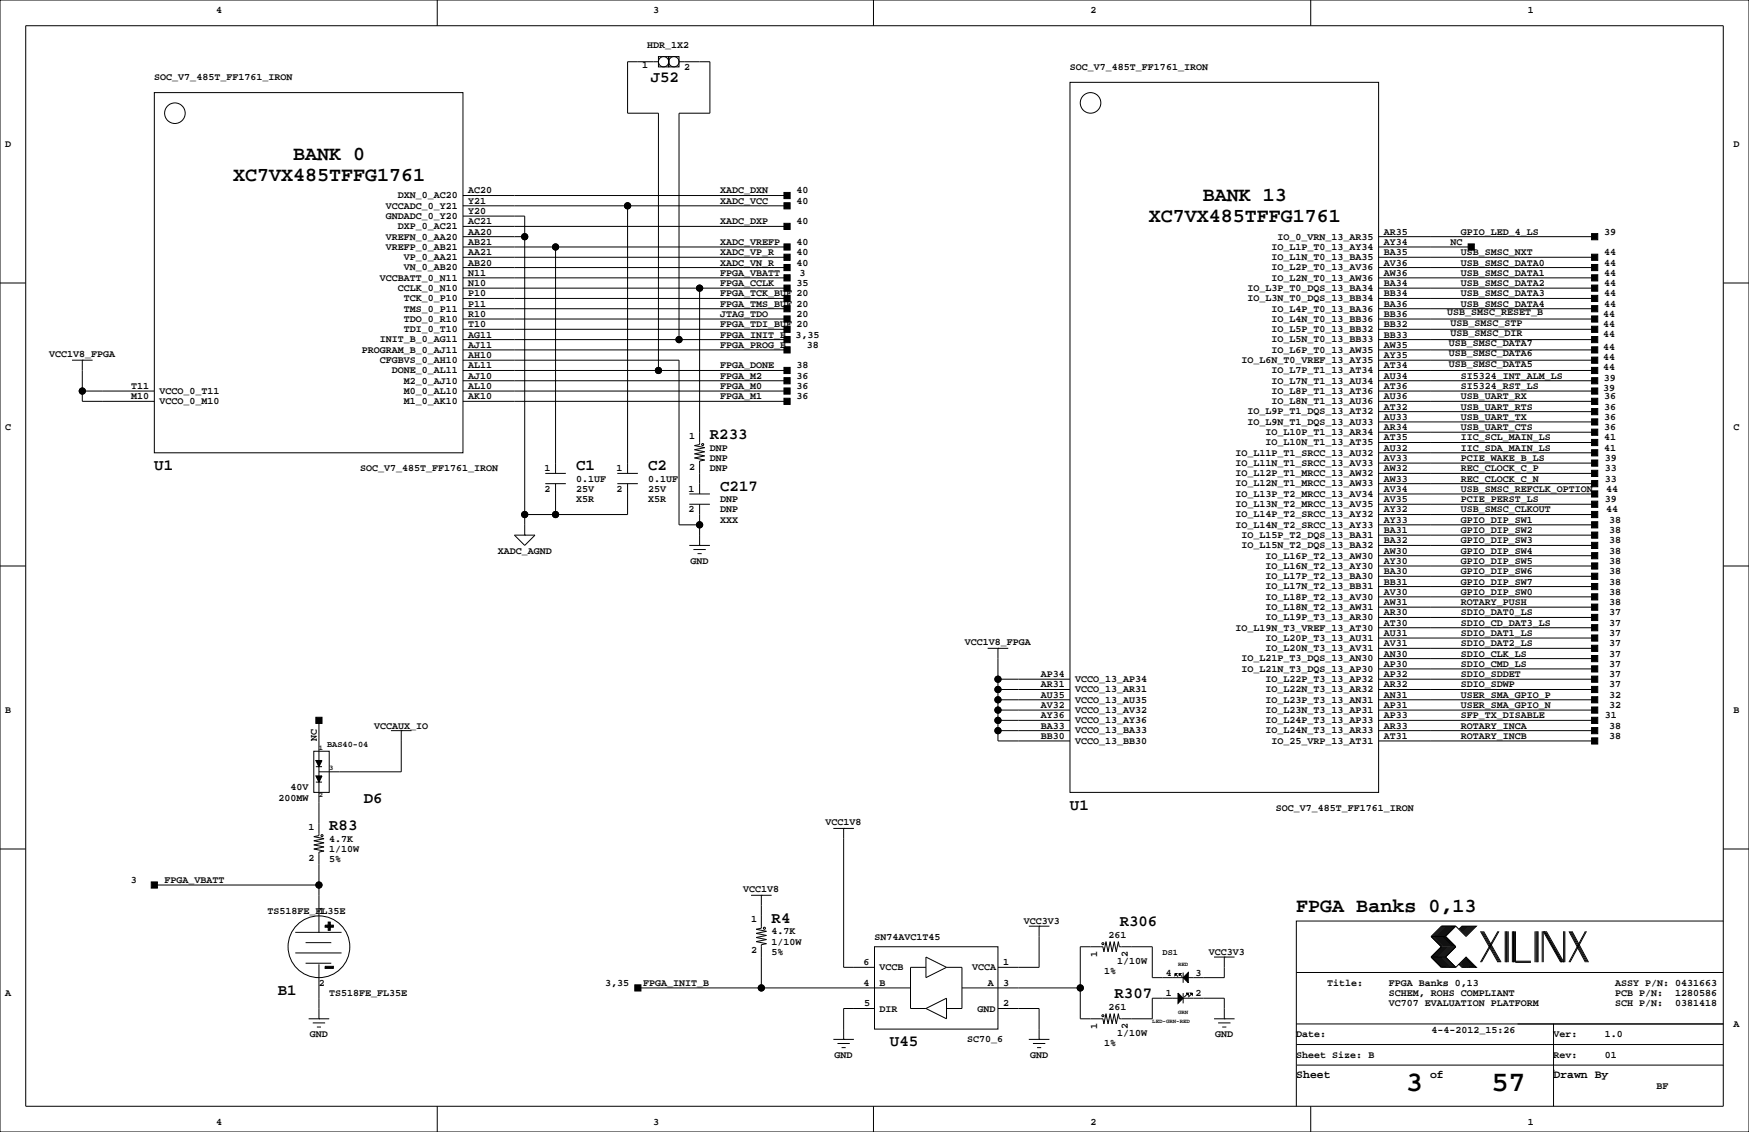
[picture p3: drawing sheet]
<svg xmlns="http://www.w3.org/2000/svg" width="432mm" height="279mm" viewBox="0 0 432 279" stroke-linecap="round" stroke-linejoin="round" font-family="sans-serif">
<g fill="none" stroke="#000" stroke-width=".25">
<path d="M0 0h431.8v279.4h-431.8zM6.3 6.4h419.1v266.6h-419.1zM107.9 0v6.4M162.6 14h2.5v2.5h-2.5zM162.6 15.2h-7.7v12.7h7.7v63.5M165.1 14h2.5v2.5h-2.5zM167.6 15.2h7.7v12.7h-7.7v55.9M215.6 0v6.4M323.6 0v6.4M38.1 22.9h76.2v88.9h-76.2zM264.2 20.3h76.2v175.3h-76.2zM114.3 53.3h15.2v78.8"/>
<path d="M114.3 58.4h15.2M114.3 48.3h80M114.3 55.9h80M114.3 50.8h80M154.9 50.8v66M340.4 58.4h53.3M0 69.8h6.3M114.3 61h80M114.3 76.2h80M114.3 71.1h80M114.3 63.5h80M114.3 68.6h80"/>
<path d="M114.3 66h80M114.3 78.7h80M114.3 73.7h80M137.2 61v55.8M172.7 71.1v38.6l-1.3 .3 2.6 .5-2.6 .5 2.6 .5-2.6 .5 2.6 .5-2.6 .5 2.6 .5-1.3 .3v8.1M340.4 61h22.8M340.4 76.2h53.3M340.4 71.1h53.3M340.4 63.5h53.3M340.4 68.6h53.3M340.4 66h53.3M340.4 78.7h53.3"/>
<path d="M340.4 73.7h53.3M425.4 69.8h6.4M17.8 88.9h5.1M20.3 88.9h.1M20.3 88.9v10.2h17.8M20.3 96.5h17.8M114.3 88.9h53.3v40.6h5.1M114.3 83.8h80M114.3 91.4h80M114.3 94h80M114.3 99.1h80M114.3 81.3h80"/>
<path d="M114.3 96.5h80M114.3 86.4h80M340.4 83.8h53.3M340.4 91.4h53.3M340.4 94h53.3M340.4 99.1h53.3M340.4 81.3h53.3M340.4 96.5h53.3M340.4 86.4h53.3M340.4 88.9h53.3M134.6 116.8h5.1M134.6 119.4h5.1"/>
<path d="M137.2 119.4v7.6M152.4 116.8h5.1M152.4 119.4h5.1M154.9 119.4v7.6h-25.4M340.4 116.8h53.3M340.4 114.3h53.3M340.4 109.2h53.3M340.4 101.6h53.3M340.4 104.1h53.3M340.4 106.7h53.3M340.4 119.4h53.3M340.4 111.8h53.3"/>
<path d="M0 139.7h6.3M127 132.1h5.1l-2.6 2.5zM129.5 132.1h.1M170.2 134.6h5.1M170.2 124.5h5.1M170.2 121.9h5.1M171.2 135.6h3M172.2 136.7h1M172.7 134.6h.1M172.7 124.5v10.1M340.4 132.1h53.3M340.4 134.6h53.3"/>
<path d="M340.4 137.2h53.3M340.4 139.7h53.3M340.4 127h53.3M340.4 124.5h53.3M340.4 121.9h53.3M340.4 129.5h53.3M425.4 139.7h6.4M340.4 142.2h53.3M340.4 144.8h53.3M340.4 147.3h53.3M340.4 154.9h53.3M340.4 157.5h53.3"/>
<path d="M340.4 149.9h53.3M340.4 152.4h53.3M78.7 177.8v28.4l-1.2 .3 2.5 .5-2.5 .5 2.5 .5-2.5 .5 2.5 .5-2.5 .5 2.5 .6-1.3 .2v19.8M243.8 160h5.1M246.4 160h.1M246.4 167.6h17.8M246.4 170.2h17.8M246.4 175.3h17.8M246.4 160v22.9h17.8M246.4 172.7h17.8M246.4 177.8h17.8M340.4 160h53.3"/>
<path d="M340.4 162.6h53.3M340.4 165.1h53.3M340.4 167.6h53.3M340.4 170.2h53.3M340.4 175.3h53.3M340.4 172.7h53.3M340.4 177.8h53.3M77.5 185.4h3.8v10.2h-3.8zM78 187.7h1.5M78 193h1.5M78 189.2h1.5M96.5 180.3h5.1"/>
<path d="M99.1 180.3h.1M99.1 180.3v10.2h-20.4M246.4 180.3h17.8M340.4 180.3h53.3M340.4 182.9h53.3M0 209.5h6.3M38.1 218.4h40.6M205.7 204.5h5.1M208.3 204.5h.1M208.3 204.5v34.3h7.6M425.4 209.5h6.4M68.6 228.6h.1"/>
<path d="M72.9 230.1h11.4M72.9 235.2h11.4M75.4 237.7h6.4M75.4 232.7h6.4M78.7 226.1h.1M78.7 238v13.5M185.4 221h5.1M188 221h.1M188 221v8.1l-1.3 .3 2.5 .5-2.5 .5 2.5 .5-2.5 .5 2.5 .5-2.5 .5 2.5 .5-1.2 .3v10.6M215.9 233.7h30.5v20.3h-30.5zM228.6 238.8h-3.8v10.1h3.8M228.6 236.2l5.1 2.6-5.1 2.5z"/>
<path d="M233.7 238.8h3.8v10.1h-3.8M254 228.6h5.1M256.5 228.6h.1M256.5 228.6v10.2h-10.1M299.7 236.2h5.1M302.3 236.2h.1M302.3 236.2v5.1h-8.9M353.3 236.2l2.6 2.6h3.5M353.3 236.2h3.6M353.3 231.1l2.6 2.6-2.6 2.5M353.3 231.1h3.6M356.1 228.6l-2.5 2.5 2.5 2.6-2.5 2.5 2.5 2.6"/>
<path d="M356.4 228.6l-2.6 2.5 2.6 2.6-2.6 2.5 2.6 2.6M356.6 228.6l-2.5 2.5 2.5 2.6-2.5 2.5 2.5 2.6M356.9 228.6l-2.6 2.5 2.6 2.6-2.6 2.5 2.6 2.6M356.9 231.1l2.5 2.6-2.5 2.5M356.9 236.2l2.5 2.6M357.1 228.6l-2.5 2.5 2.5 2.6-2.5 2.5 2.5 2.6M357.4 228.6l-2.6 2.5 2.6 2.6-2.6 2.5 2.6 2.6M357.6 228.6l-2.5 2.5 2.5 2.6-2.5 2.5 2.5 2.6M357.9 228.6l-2.6 2.5 2.6 2.6-2.6 2.5 2.6 2.6M358.1 228.6l-2.5 2.5 2.5 2.6-2.5 2.5 2.5 2.6M358.4 228.6l-2.5 2.5 2.5 2.6-2.5 2.5 2.5 2.6M358.6 228.6l-2.5 2.5 2.5 2.6-2.5 2.5 2.5 2.6"/>
<path d="M358.9 228.6l-2.5 2.5 2.5 2.6-2.5 2.5 2.5 2.6M359.2 228.6l-2.6 2.5 2.6 2.6-2.6 2.5 2.6 2.6M359.4 228.6l2.5 2.5 2.6-2.5h-3.6l-.7 .8M359.4 228.6h-3.5l-2.6 2.5M359.4 228.6l-2.5 2.5M360.2 238l.7 .8h3.6l-2.6-2.6-2.5 2.6M360.4 237.7l1 1.1M360.4 238l.8 .8M360.7 237.5l1.2 1.3M360.7 237.7l1 1.1M360.9 237.2l1.6 1.6M360.9 237.5l1.3 1.3"/>
<path d="M361.2 237l1.8 1.8M361.2 237.2l1.5 1.6M361.2 228.6l-.8 .8M361.4 236.7l2.1 2.1M361.4 237l1.8 1.8M361.4 228.6l-1 1M361.7 236.5l2.3 2.3M361.7 236.7l2 2.1M361.7 228.6l-1 1M361.9 236.5l2.3 2.3M361.9 228.6l-1.2 1.3M362.2 228.6l-1.3 1.3"/>
<path d="M362.5 228.6l-1.6 1.5M362.7 228.6l-1.5 1.5M363 228.6l-1.8 1.8M363.2 228.6l-1.8 1.8M363.5 228.6l-2.1 2M363.7 228.6l-2 2M364 228.6l-2.3 2.3M364.2 228.6l-2.3 2.3M365.5 229.9l4.3 7.6M365.8 229.9l4.3 7.6M366 229.9l4.3 7.6M366.3 229.9l4.3 7.6"/>
<path d="M369.8 229.9l-4.3 7.6M370.1 229.9l-4.3 7.6M371.6 229.9v7.6M371.9 229.9v7.6M372.1 229.9v7.6M372.4 229.9v7.6M373.4 229.9v7.6M373.6 229.9v7.6M373.9 229.9v7.6M374.1 229.9v7.6h3.9M374.1 237.2h3.9M379 229.9v7.6"/>
<path d="M379.2 229.9v7.6M379.5 229.9v7.6M379.7 229.9v7.6M380.7 229.9v7.6M381 237.5v-7.6l4.3 7.6M381.3 229.9l4.3 7.6M381.5 229.9l4.3 7.6M381.8 229.9l4.3 7.6v-7.6M386.3 229.9v7.6M387.3 229.9l4.1 7.6M387.6 229.9l4.1 7.6M387.9 229.9l4 7.6"/>
<path d="M388.1 229.9l4.1 7.6M391.4 229.9l-4.1 7.6M391.7 229.9l-4.1 7.6M425.4 227.3h-105.4v35.6M76.2 251.5h5.1M77.2 252.5h3.1M78.2 253.5h1M78.7 251.5h.1M157.5 243.8h67.3M205.7 256.5h5.1M206.8 257.6h3M207.8 258.6h1"/>
<path d="M208.3 256.5h.1M215.9 248.9h-7.6v7.6M228.6 248.9l5.1-2.5v5.1zM237.5 243.8h29.2M246.4 248.9h10.1v7.6M254 256.5h5.1M255 257.6h3.1M256 258.6h1M256.5 256.5h.1M290.1 240.3l.7 .7M291.1 240.3l.7 .7M292.1 246.4h10.2v5.1"/>
<path d="M292.1 241.3h-7.6v-7.6h-8.1l-.3-1.3-.5 2.5-.5-2.5-.5 2.5-.5-2.5-.5 2.5-.6-2.5-.5 2.5-.2-1.2h-5.6v17.8h5.6l.2 1.2 .5-2.5 .6 2.5 .5-2.5 .5 2.5 .5-2.5 .5 2.5 .5-2.5 .3 1.3h8.1v-5.1h6.3M292.1 240v2.6M292.1 245.1v2.5M293.1 245.4l-.7 .7M294.1 245.4l-.7 .7M299.7 251.5h5.1M300.7 252.5h3.1M301.8 253.5h1M302.3 251.5h.1M320 257.8h105.4M320 252.7h105.4M320 240h105.4"/>
<path d="M383.5 252.7v20.3M107.9 273v6.4M215.6 273v6.4M320 262.9v10.1M320 262.9h105.4M323.6 273v6.4M383.5 264.2h.1"/>
<circle cx="163.8" cy="15.2" r="1.27"/>
<circle cx="166.4" cy="15.2" r="1.27"/>
<circle cx="43.2" cy="27.9" r="2.54"/>
<circle cx="269.2" cy="25.4" r="2.54"/>
<circle cx="129.5" cy="58.4" r=".76"/>
<circle cx="154.9" cy="50.8" r=".76"/>
<circle cx="137.2" cy="61" r=".76"/>
<circle cx="172.7" cy="71.1" r=".76"/>
<circle cx="20.3" cy="96.5" r=".76"/>
<circle cx="162.6" cy="91.4" r=".76"/>
<circle cx="167.6" cy="83.8" r=".76"/>
<circle cx="173.5" cy="109.7" r=".25"/>
<circle cx="129.5" cy="127" r=".76"/>
<circle cx="137.2" cy="127" r=".76"/>
<circle cx="172.7" cy="129.5" r=".76"/>
<circle cx="246.4" cy="170.2" r=".76"/>
<circle cx="246.4" cy="172.7" r=".76"/>
<circle cx="246.4" cy="177.8" r=".76"/>
<circle cx="246.4" cy="167.6" r=".76"/>
<circle cx="246.4" cy="175.3" r=".76"/>
<circle cx="246.4" cy="180.3" r=".76"/>
<circle cx="78.7" cy="218.4" r=".76"/>
<circle cx="79.5" cy="206.2" r=".25"/>
<circle cx="78.7" cy="233.7" r="7.6"/>
<circle cx="188.7" cy="229.1" r=".25"/>
<circle cx="272.3" cy="232.9" r=".25"/>
<circle cx="188" cy="243.8" r=".76"/>
<circle cx="266.7" cy="243.8" r=".76"/>
<circle cx="272.3" cy="250.7" r=".25"/>
</g>
<g fill="#000" stroke="#000" stroke-width=".25">
<path d="M193.5 47.5h1.6v1.5h-1.6z" fill-rule="evenodd"/>
<path d="M193.5 55.1h1.6v1.5h-1.6z" fill-rule="evenodd"/>
<path d="M193.5 50h1.6v1.6h-1.6z" fill-rule="evenodd"/>
<path d="M392.9 57.7h1.6v1.5h-1.6z" fill-rule="evenodd"/>
<path d="M193.5 62.7h1.6v1.6h-1.6z" fill-rule="evenodd"/>
<path d="M193.5 65.3h1.6v1.5h-1.6z" fill-rule="evenodd"/>
<path d="M193.5 60.2h1.6v1.5h-1.6z" fill-rule="evenodd"/>
<path d="M193.5 67.8h1.6v1.5h-1.6z" fill-rule="evenodd"/>
<path d="M193.5 70.4h1.6v1.5h-1.6z" fill-rule="evenodd"/>
<path d="M193.5 72.9h1.6v1.5h-1.6z" fill-rule="evenodd"/>
<path d="M193.5 75.4h1.6v1.6h-1.6z" fill-rule="evenodd"/>
<path d="M193.5 78h1.6v1.5h-1.6z" fill-rule="evenodd"/>
<path d="M362.5 60.2h1.5v1.5h-1.5z" fill-rule="evenodd"/>
<path d="M392.9 75.4h1.6v1.6h-1.6z" fill-rule="evenodd"/>
<path d="M392.9 70.4h1.6v1.5h-1.6z" fill-rule="evenodd"/>
<path d="M392.9 62.7h1.6v1.6h-1.6z" fill-rule="evenodd"/>
<path d="M392.9 67.8h1.6v1.5h-1.6z" fill-rule="evenodd"/>
<path d="M392.9 65.3h1.6v1.5h-1.6z" fill-rule="evenodd"/>
<path d="M392.9 78h1.6v1.5h-1.6z" fill-rule="evenodd"/>
<path d="M392.9 72.9h1.6v1.5h-1.6z" fill-rule="evenodd"/>
<path d="M193.5 83.1h1.6v1.5h-1.6z" fill-rule="evenodd"/>
<path d="M193.5 90.7h1.6v1.5h-1.6z" fill-rule="evenodd"/>
<path d="M193.5 85.6h1.6v1.5h-1.6z" fill-rule="evenodd"/>
<path d="M193.5 93.2h1.6v1.5h-1.6z" fill-rule="evenodd"/>
<path d="M193.5 95.8h1.6v1.5h-1.6z" fill-rule="evenodd"/>
<path d="M193.5 98.3h1.6v1.5h-1.6z" fill-rule="evenodd"/>
<path d="M193.5 80.5h1.6v1.5h-1.6z" fill-rule="evenodd"/>
<path d="M392.9 93.2h1.6v1.5h-1.6z" fill-rule="evenodd"/>
<path d="M392.9 90.7h1.6v1.5h-1.6z" fill-rule="evenodd"/>
<path d="M392.9 98.3h1.6v1.5h-1.6z" fill-rule="evenodd"/>
<path d="M392.9 80.5h1.6v1.5h-1.6z" fill-rule="evenodd"/>
<path d="M392.9 95.8h1.6v1.5h-1.6z" fill-rule="evenodd"/>
<path d="M392.9 88.1h1.6v1.6h-1.6z" fill-rule="evenodd"/>
<path d="M392.9 85.6h1.6v1.5h-1.6z" fill-rule="evenodd"/>
<path d="M392.9 83.1h1.6v1.5h-1.6z" fill-rule="evenodd"/>
<path d="M392.9 116.1h1.6v1.5h-1.6z" fill-rule="evenodd"/>
<path d="M392.9 113.5h1.6v1.6h-1.6z" fill-rule="evenodd"/>
<path d="M392.9 108.5h1.6v1.5h-1.6z" fill-rule="evenodd"/>
<path d="M392.9 100.8h1.6v1.6h-1.6z" fill-rule="evenodd"/>
<path d="M392.9 103.4h1.6v1.5h-1.6z" fill-rule="evenodd"/>
<path d="M392.9 105.9h1.6v1.5h-1.6z" fill-rule="evenodd"/>
<path d="M392.9 111h1.6v1.5h-1.6z" fill-rule="evenodd"/>
<path d="M392.9 131.3h1.6v1.5h-1.6z" fill-rule="evenodd"/>
<path d="M392.9 133.9h1.6v1.5h-1.6z" fill-rule="evenodd"/>
<path d="M392.9 136.4h1.6v1.5h-1.6z" fill-rule="evenodd"/>
<path d="M392.9 121.2h1.6v1.5h-1.6z" fill-rule="evenodd"/>
<path d="M392.9 118.6h1.6v1.5h-1.6z" fill-rule="evenodd"/>
<path d="M392.9 123.7h1.6v1.5h-1.6z" fill-rule="evenodd"/>
<path d="M392.9 126.2h1.6v1.6h-1.6z" fill-rule="evenodd"/>
<path d="M392.9 128.8h1.6v1.5h-1.6z" fill-rule="evenodd"/>
<path d="M392.9 138.9h1.6v1.6h-1.6z" fill-rule="evenodd"/>
<path d="M392.9 141.5h1.6v1.5h-1.6z" fill-rule="evenodd"/>
<path d="M392.9 144h1.6v1.5h-1.6z" fill-rule="evenodd"/>
<path d="M392.9 146.6h1.6v1.5h-1.6z" fill-rule="evenodd"/>
<path d="M392.9 154.2h1.6v1.5h-1.6z" fill-rule="evenodd"/>
<path d="M392.9 156.7h1.6v1.5h-1.6z" fill-rule="evenodd"/>
<path d="M392.9 149.1h1.6v1.5h-1.6z" fill-rule="evenodd"/>
<path d="M392.9 151.6h1.6v1.6h-1.6z" fill-rule="evenodd"/>
<path d="M78 177h1.5v1.6h-1.5z" fill-rule="evenodd"/>
<path d="M392.9 159.3h1.6v1.5h-1.6z" fill-rule="evenodd"/>
<path d="M392.9 161.8h1.6v1.5h-1.6z" fill-rule="evenodd"/>
<path d="M392.9 164.3h1.6v1.6h-1.6z" fill-rule="evenodd"/>
<path d="M392.9 166.9h1.6v1.5h-1.6z" fill-rule="evenodd"/>
<path d="M392.9 169.4h1.6v1.5h-1.6z" fill-rule="evenodd"/>
<path d="M392.9 174.5h1.6v1.5h-1.6z" fill-rule="evenodd"/>
<path d="M392.9 172h1.6v1.5h-1.6z" fill-rule="evenodd"/>
<path d="M392.9 177h1.6v1.6h-1.6z" fill-rule="evenodd"/>
<path d="M78 187.7h1.5l-.8 1.5z" fill-rule="evenodd"/>
<path d="M78 191.5h1.5l-.8 1.5z" fill-rule="evenodd"/>
<path d="M392.9 179.6h1.6v1.5h-1.6z" fill-rule="evenodd"/>
<path d="M392.9 182.1h1.6v1.5h-1.6z" fill-rule="evenodd"/>
<path d="M37.3 217.7h1.6v1.5h-1.6z" fill-rule="evenodd"/>
<path d="M80.3 238.5h2v.5h-2z" fill-rule="evenodd"/>
<path d="M81 227.6h.5v.7h.8v.6h-.8v.7h-.5v-.7h-.7v-.6h.7z" fill-rule="evenodd"/>
<path d="M156.7 243.1h1.5v1.5h-1.5z" fill-rule="evenodd"/>
<path d="M290.1 240.3h.5l-.5 .5z" fill-rule="evenodd"/>
<path d="M290.8 245.1l1.3 1.3-1.3 1.2z" fill-rule="evenodd"/>
<path d="M291.1 240.3h.5l-.5 .5z" fill-rule="evenodd"/>
<path d="M292.9 245.1h.5v.5z" fill-rule="evenodd"/>
<path d="M293.4 240v2.6l-1.3-1.3z" fill-rule="evenodd"/>
<path d="M293.9 245.1h.5v.5z" fill-rule="evenodd"/>
<circle cx="129.5" cy="58.4" r=".76"/>
<circle cx="154.9" cy="50.8" r=".76"/>
<circle cx="137.2" cy="61" r=".76"/>
<circle cx="172.7" cy="71.1" r=".76"/>
<circle cx="20.3" cy="96.5" r=".76"/>
<circle cx="162.6" cy="91.4" r=".76"/>
<circle cx="167.6" cy="83.8" r=".76"/>
<circle cx="129.5" cy="127" r=".76"/>
<circle cx="137.2" cy="127" r=".76"/>
<circle cx="172.7" cy="129.5" r=".76"/>
<circle cx="246.4" cy="170.2" r=".76"/>
<circle cx="246.4" cy="172.7" r=".76"/>
<circle cx="246.4" cy="177.8" r=".76"/>
<circle cx="246.4" cy="167.6" r=".76"/>
<circle cx="246.4" cy="175.3" r=".76"/>
<circle cx="246.4" cy="180.3" r=".76"/>
<circle cx="78.7" cy="218.4" r=".76"/>
<circle cx="188" cy="243.8" r=".76"/>
<circle cx="266.7" cy="243.8" r=".76"/>
</g>
<g font-size="7.1">
<text x="347" y="269.3">3</text>
<text x="368.2" y="269.3">57</text>
</g>
<g font-size="4.9">
<text x="72.4" y="39.5">BANK 0</text>
<text x="57.6" y="44.6">XC7VX485TFFG1761</text>
<text x="297" y="49.6">BANK 13</text>
<text x="283.6" y="54.7">XC7VX485TFFG1761</text>
<text x="320" y="225.1">FPGA Banks 0,13</text>
</g>
<g font-size="3.9">
<text x="160.7" y="20.3">J52</text>
<text x="175.3" y="108.4">R233</text>
<text x="38.1" y="116">U1</text>
<text x="142.2" y="116">C1</text>
<text x="160" y="116">C2</text>
<text x="177.8" y="121.1">C217</text>
<text x="89.8" y="198.1">D6</text>
<text x="264.2" y="199.9">U1</text>
<text x="81.3" y="204.9">R83</text>
<text x="190.5" y="227.8">R4</text>
<text x="276.4" y="228.6">R306</text>
<text x="68.6" y="245.6">B1</text>
<text x="275.2" y="246.4">R307</text>
<text x="219.7" y="258.3">U45</text>
</g>
<g font-size="2.8">
<text x="320" y="266.1">Sheet</text>
<text x="353.1" y="266.1">of</text>
<text x="383.5" y="266.1">Drawn By</text>
</g>
<g font-size="2.5">
<text x="53.3" y="3.3">4</text>
<text x="161.3" y="3.3">3</text>
<text x="269.2" y="3.3">2</text>
<text x="377.2" y="3.3">1</text>
<text x="159.8" y="11.8">HDR_1X2</text>
<text x="158.5" y="16.9">1</text>
<text x="168.9" y="17.3">2</text>
<text x="264.2" y="17.3">SOC_V7_485T_FF1761_IRON</text>
<text x="38.1" y="19.8">SOC_V7_485T_FF1761_IRON</text>
<text x="1.3" y="36.3">D</text>
<text x="428" y="36.3">D</text>
<text x="115.6" y="47.8">AC20</text>
<text x="177.8" y="47.8">XADC_DXN</text>
<text x="196.6" y="47.8">40</text>
<text x="95.2" y="51.5">VCCADC_0_Y21</text>
<text x="98.2" y="49">DXN_0_AC20</text>
<text x="115.6" y="52.8">Y20</text>
<text x="115.6" y="50.3">Y21</text>
<text x="177.8" y="50.3">XADC_VCC</text>
<text x="196.6" y="50.3">40</text>
<text x="95.2" y="59.1">VREFN_0_AA20</text>
<text x="95.2" y="54">GNDADC_0_Y20</text>
<text x="98.2" y="56.6">DXP_0_AC21</text>
<text x="115.6" y="57.9">AA20</text>
<text x="115.6" y="55.4">AC21</text>
<text x="177.8" y="55.4">XADC_DXP</text>
<text x="196.6" y="55.4">40</text>
<text x="315.4" y="59.1">IO_0_VRN_13_AR35</text>
<text x="341.6" y="57.9">AR35</text>
<text x="360.7" y="57.9">GPIO_LED_4_LS</text>
<text x="396" y="57.9">39</text>
<text x="95.2" y="61.7">VREFP_0_AB21</text>
<text x="99.7" y="64.2">VP_0_AA21</text>
<text x="115.6" y="65.5">AB20</text>
<text x="115.6" y="63">AA21</text>
<text x="115.6" y="60.5">AB21</text>
<text x="177.8" y="60.5">XADC_VREFP</text>
<text x="177.8" y="65.5">XADC_VN_R</text>
<text x="177.8" y="63">XADC_VP_R</text>
<text x="196.6" y="60.5">40</text>
<text x="196.6" y="65.5">40</text>
<text x="196.6" y="63">40</text>
<text x="313.9" y="64.2">IO_L1N_T0_13_BA35</text>
<text x="313.9" y="61.7">IO_L1P_T0_13_AY34</text>
<text x="341.6" y="65.5">AV36</text>
<text x="341.6" y="63">BA35</text>
<text x="341.6" y="60.5">AY34</text>
<text x="358.1" y="60.5">NC</text>
<text x="360.7" y="65.5">USB_SMSC_DATA0</text>
<text x="360.7" y="63">USB_SMSC_NXT</text>
<text x="396" y="65.5">44</text>
<text x="396" y="63">44</text>
<text x="93.8" y="69.3">VCCBATT_0_N11</text>
<text x="98.2" y="71.8">CCLK_0_N10</text>
<text x="99.7" y="66.7">VN_0_AB20</text>
<text x="115.6" y="70.6">N10</text>
<text x="115.6" y="68.1">N11</text>
<text x="177.8" y="70.6">FPGA_CCLK</text>
<text x="177.8" y="68.1">FPGA_VBATT</text>
<text x="196.6" y="70.6">35</text>
<text x="197.4" y="68.1">3</text>
<text x="308" y="71.8">IO_L3P_T0_DQS_13_BA34</text>
<text x="313.9" y="69.3">IO_L2N_T0_13_AW36</text>
<text x="313.9" y="66.7">IO_L2P_T0_13_AV36</text>
<text x="341.6" y="70.6">BA34</text>
<text x="341.6" y="68.1">AW36</text>
<text x="360.7" y="68.1">USB_SMSC_DATA1</text>
<text x="360.7" y="70.6">USB_SMSC_DATA2</text>
<text x="396" y="68.1">44</text>
<text x="396" y="70.6">44</text>
<text x="99.7" y="76.9">TMS_0_P11</text>
<text x="99.7" y="74.4">TCK_0_P10</text>
<text x="115.6" y="75.7">P11</text>
<text x="115.6" y="73.2">P10</text>
<text x="177.8" y="75.7">FPGA_TMS_BUF 20</text>
<text x="177.8" y="73.2">FPGA_TCK_BUF 20</text>
<text x="308" y="74.4">IO_L3N_T0_DQS_13_BB34</text>
<text x="313.9" y="76.9">IO_L4P_T0_13_BA36</text>
<text x="341.6" y="75.7">BA36</text>
<text x="341.6" y="73.2">BB34</text>
<text x="357.3" y="77.8">USB_SMSC_RESET_B</text>
<text x="360.7" y="73.2">USB_SMSC_DATA3</text>
<text x="360.7" y="75.7">USB_SMSC_DATA4</text>
<text x="396" y="73.2">44</text>
<text x="396" y="75.7">44</text>
<text x="99.7" y="82">TDI_0_T10</text>
<text x="99.7" y="79.4">TDO_0_R10</text>
<text x="115.6" y="83.3">AG11</text>
<text x="115.6" y="80.8">T10</text>
<text x="115.6" y="78.2">R10</text>
<text x="177.8" y="80.8">FPGA_TDI_BUF 20</text>
<text x="177.8" y="78.2">JTAG_TDO</text>
<text x="177.8" y="83.3">FPGA_INIT_B</text>
<text x="196.4" y="83.3">3,35</text>
<text x="196.6" y="78.2">20</text>
<text x="313.9" y="82">IO_L5P_T0_13_BB32</text>
<text x="313.9" y="79.4">IO_L4N_T0_13_BB36</text>
<text x="341.6" y="83.3">BB33</text>
<text x="341.6" y="80.8">BB32</text>
<text x="341.6" y="78.2">BB36</text>
<text x="358.1" y="82.9">USB_SMSC_DIR</text>
<text x="358.1" y="80.4">USB_SMSC_STP</text>
<text x="395.8" y="83.2">44</text>
<text x="395.8" y="78.2">44</text>
<text x="395.8" y="80.7">44</text>
<text x="12.2" y="88.1">VCC1V8_FPGA</text>
<text x="89.3" y="87.1">PROGRAM_B_0_AJ11</text>
<text x="93.8" y="89.6">CFGBVS_0_AH10</text>
<text x="93.8" y="84.5">INIT_B_0_AG11</text>
<text x="115.6" y="88.4">AH10</text>
<text x="115.6" y="85.9">AJ11</text>
<text x="177.8" y="85.9">FPGA_PROG_B</text>
<text x="199.2" y="85.9">38</text>
<text x="306.5" y="89.6">IO_L6N_T0_VREF_13_AY35</text>
<text x="313.9" y="87.1">IO_L6P_T0_13_AW35</text>
<text x="313.9" y="84.5">IO_L5N_T0_13_BB33</text>
<text x="341.6" y="88.4">AY35</text>
<text x="341.6" y="85.9">AW35</text>
<text x="357.7" y="85.4">USB_SMSC_DATA7</text>
<text x="357.7" y="88">USB_SMSC_DATA6</text>
<text x="395.8" y="86.3">44</text>
<text x="395.8" y="88.8">44</text>
<text x="96.7" y="92.1">DONE_0_AL11</text>
<text x="99.7" y="94.7">M2_0_AJ10</text>
<text x="115.6" y="93.5">AJ10</text>
<text x="115.6" y="90.9">AL11</text>
<text x="177.8" y="93.5">FPGA_M2</text>
<text x="177.8" y="90.9">FPGA_DONE</text>
<text x="196.6" y="93.5">36</text>
<text x="196.6" y="90.9">38</text>
<text x="313.9" y="94.7">IO_L7N_T1_13_AU34</text>
<text x="313.9" y="92.1">IO_L7P_T1_13_AT34</text>
<text x="341.6" y="93.5">AU34</text>
<text x="341.6" y="90.9">AT34</text>
<text x="357.7" y="90.5">USB_SMSC_DATA5</text>
<text x="360.7" y="93.5">SI5324_INT_ALM_LS</text>
<text x="395.8" y="91.4">44</text>
<text x="396" y="94">39</text>
<text x="32.4" y="98.6">M10</text>
<text x="32.4" y="96">T11</text>
<text x="39.4" y="99.8">VCCO_0_M10</text>
<text x="39.4" y="97.2">VCCO_0_T11</text>
<text x="99.7" y="99.8">M1_0_AK10</text>
<text x="99.7" y="97.2">M0_0_AL10</text>
<text x="115.6" y="98.6">AK10</text>
<text x="115.6" y="96">AL10</text>
<text x="177.8" y="98.6">FPGA_M1</text>
<text x="177.8" y="96">FPGA_M0</text>
<text x="196.6" y="98.6">36</text>
<text x="196.6" y="96">36</text>
<text x="313.9" y="99.8">IO_L8N_T1_13_AU36</text>
<text x="313.9" y="97.2">IO_L8P_T1_13_AT36</text>
<text x="341.6" y="101.1">AT32</text>
<text x="341.6" y="98.6">AU36</text>
<text x="341.6" y="96">AT36</text>
<text x="360.7" y="96">SI5324_RST_LS</text>
<text x="360.7" y="101.1">USB_UART_RTS</text>
<text x="360.7" y="98.6">USB_UART_RX</text>
<text x="395.8" y="96.5">39</text>
<text x="396" y="101.1">36</text>
<text x="396" y="98.6">36</text>
<text x="1.3" y="106.2">C</text>
<text x="308" y="104.8">IO_L9N_T1_DQS_13_AU33</text>
<text x="308" y="102.3">IO_L9P_T1_DQS_13_AT32</text>
<text x="312.4" y="107.4">IO_L10P_T1_13_AR34</text>
<text x="341.6" y="106.2">AR34</text>
<text x="341.6" y="103.6">AU33</text>
<text x="360.7" y="106.2">USB_UART_CTS</text>
<text x="360.7" y="103.6">USB_UART_TX</text>
<text x="396" y="106.2">36</text>
<text x="396" y="103.6">36</text>
<text x="428" y="106.2">C</text>
<text x="170.2" y="108.3">1</text>
<text x="175.3" y="111.3">DNP</text>
<text x="175.3" y="113.8">DNP</text>
<text x="305" y="112.5">IO_L11P_T1_SRCC_13_AU32</text>
<text x="312.4" y="109.9">IO_L10N_T1_13_AT35</text>
<text x="341.6" y="113.8">AV33</text>
<text x="341.6" y="111.3">AU32</text>
<text x="341.6" y="108.7">AT35</text>
<text x="360.7" y="111.3">IIC_SDA_MAIN_LS</text>
<text x="360.7" y="108.7">IIC_SCL_MAIN_LS</text>
<text x="360.7" y="113.8">PCIE_WAKE_B_LS</text>
<text x="396" y="111.3">41</text>
<text x="396" y="108.7">41</text>
<text x="396.2" y="113.8">39</text>
<text x="88.9" y="116.3">SOC_V7_485T_FF1761_IRON</text>
<text x="134.4" y="116.3">1</text>
<text x="142.2" y="118.9">0.1UF</text>
<text x="152.2" y="116.3">1</text>
<text x="160" y="118.9">0.1UF</text>
<text x="170.2" y="115.9">2</text>
<text x="175.3" y="116.3">DNP</text>
<text x="305" y="117.5">IO_L12P_T1_MRCC_13_AW32</text>
<text x="305" y="115">IO_L11N_T1_SRCC_13_AV33</text>
<text x="341.6" y="118.9">AW33</text>
<text x="341.6" y="116.3">AW32</text>
<text x="360.7" y="118.9">REC_CLOCK_C_N</text>
<text x="360.7" y="116.3">REC_CLOCK_C_P</text>
<text x="396.2" y="118.9">33</text>
<text x="396.2" y="116.3">33</text>
<text x="134.4" y="121.4">2</text>
<text x="142.2" y="124">X5R</text>
<text x="142.2" y="121.4">25V</text>
<text x="152.2" y="121.4">2</text>
<text x="160" y="121.4">25V</text>
<text x="160" y="124">X5R</text>
<text x="170" y="121.4">1</text>
<text x="177.8" y="124">DNP</text>
<text x="305" y="125.2">IO_L13N_T2_MRCC_13_AV35</text>
<text x="305" y="122.6">IO_L13P_T2_MRCC_13_AV34</text>
<text x="305" y="120.1">IO_L12N_T1_MRCC_13_AW33</text>
<text x="341.6" y="124">AV35</text>
<text x="341.6" y="121.4">AV34</text>
<text x="360.7" y="124">PCIE_PERST_LS</text>
<text x="360.7" y="121.4">USB_SMSC_REFCLK_OPTION</text>
<text x="396.2" y="124">39</text>
<text x="396.5" y="121.4">44</text>
<text x="170" y="126.5">2</text>
<text x="177.8" y="129">XXX</text>
<text x="177.8" y="126.5">DNP</text>
<text x="305" y="130.2">IO_L14N_T2_SRCC_13_AY33</text>
<text x="305" y="127.7">IO_L14P_T2_SRCC_13_AY32</text>
<text x="341.6" y="131.6">BA31</text>
<text x="341.6" y="129">AY33</text>
<text x="341.6" y="126.5">AY32</text>
<text x="360.7" y="129">GPIO_DIP_SW1</text>
<text x="360.7" y="126.5">USB_SMSC_CLKOUT</text>
<text x="360.7" y="131.6">GPIO_DIP_SW2</text>
<text x="396.5" y="126.5">44</text>
<text x="397.3" y="129">38</text>
<text x="397.3" y="131.6">38</text>
<text x="122.9" y="136.7">XADC_AGND</text>
<text x="306.5" y="135.3">IO_L15N_T2_DQS_13_BA32</text>
<text x="306.5" y="132.8">IO_L15P_T2_DQS_13_BA31</text>
<text x="312.4" y="137.9">IO_L16P_T2_13_AW30</text>
<text x="341.6" y="136.7">AW30</text>
<text x="341.6" y="134.1">BA32</text>
<text x="360.7" y="136.7">GPIO_DIP_SW4</text>
<text x="360.7" y="134.1">GPIO_DIP_SW3</text>
<text x="397.3" y="136.7">38</text>
<text x="397.3" y="134.1">38</text>
<text x="170.5" y="139.2">GND</text>
<text x="312.4" y="142.9">IO_L17P_T2_13_BA30</text>
<text x="312.4" y="140.4">IO_L16N_T2_13_AY30</text>
<text x="341.6" y="141.7">BA30</text>
<text x="341.6" y="139.2">AY30</text>
<text x="360.7" y="141.7">GPIO_DIP_SW6</text>
<text x="360.7" y="139.2">GPIO_DIP_SW5</text>
<text x="397.3" y="141.7">38</text>
<text x="397.3" y="139.2">38</text>
<text x="312.4" y="148">IO_L18P_T2_13_AV30</text>
<text x="312.4" y="145.5">IO_L17N_T2_13_BB31</text>
<text x="341.6" y="149.4">AW31</text>
<text x="341.6" y="146.8">AV30</text>
<text x="341.6" y="144.3">BB31</text>
<text x="360.7" y="149.4">ROTARY_PUSH</text>
<text x="360.7" y="146.8">GPIO_DIP_SW0</text>
<text x="360.7" y="144.3">GPIO_DIP_SW7</text>
<text x="397.3" y="149.4">38</text>
<text x="397.3" y="146.8">38</text>
<text x="397.3" y="144.3">38</text>
<text x="305" y="155.6">IO_L19N_T3_VREF_13_AT30</text>
<text x="312.4" y="153.1">IO_L19P_T3_13_AR30</text>
<text x="312.4" y="150.6">IO_L18N_T2_13_AW31</text>
<text x="341.6" y="154.4">AT30</text>
<text x="341.6" y="151.9">AR30</text>
<text x="360.7" y="151.9">SDIO_DAT0_LS</text>
<text x="360.7" y="154.4">SDIO_CD_DAT3_LS</text>
<text x="397.3" y="151.9">37</text>
<text x="397.3" y="154.4">37</text>
<text x="238.2" y="159.3">VCC1V8_FPGA</text>
<text x="312.4" y="160.7">IO_L20N_T3_13_AV31</text>
<text x="312.4" y="158.2">IO_L20P_T3_13_AU31</text>
<text x="341.6" y="159.5">AV31</text>
<text x="341.6" y="157">AU31</text>
<text x="360.7" y="159.5">SDIO_DAT2_LS</text>
<text x="360.7" y="157">SDIO_DAT1_LS</text>
<text x="397.3" y="159.5">37</text>
<text x="397.3" y="157">37</text>
<text x="257" y="167.1">AP34</text>
<text x="306.5" y="165.8">IO_L21N_T3_DQS_13_AP30</text>
<text x="306.5" y="163.3">IO_L21P_T3_DQS_13_AN30</text>
<text x="341.6" y="167.1">AP32</text>
<text x="341.6" y="164.6">AP30</text>
<text x="341.6" y="162.1">AN30</text>
<text x="360.7" y="167.1">SDIO_SDDET</text>
<text x="360.7" y="164.6">SDIO_CMD_LS</text>
<text x="360.7" y="162.1">SDIO_CLK_LS</text>
<text x="397.3" y="167.1">37</text>
<text x="397.3" y="164.6">37</text>
<text x="397.3" y="162.1">37</text>
<text x="257" y="172.2">AU35</text>
<text x="257" y="169.7">AR31</text>
<text x="265.4" y="173.4">VCCO_13_AU35</text>
<text x="265.4" y="170.9">VCCO_13_AR31</text>
<text x="265.4" y="168.3">VCCO_13_AP34</text>
<text x="312.4" y="173.4">IO_L23P_T3_13_AN31</text>
<text x="312.4" y="170.9">IO_L22N_T3_13_AR32</text>
<text x="312.4" y="168.3">IO_L22P_T3_13_AP32</text>
<text x="341.6" y="172.2">AN31</text>
<text x="341.6" y="169.7">AR32</text>
<text x="360.7" y="172.2">USER_SMA_GPIO_P</text>
<text x="360.7" y="169.7">SDIO_SDWP</text>
<text x="397.3" y="172.2">32</text>
<text x="397.3" y="169.7">37</text>
<text x="1.3" y="176">B</text>
<text x="92.4" y="179.8">VCCAUX_IO</text>
<text x="257" y="179.8">BA33</text>
<text x="257" y="177.3">AY36</text>
<text x="257" y="174.8">AV32</text>
<text x="265.4" y="178.5">VCCO_13_AY36</text>
<text x="265.4" y="176">VCCO_13_AV32</text>
<text x="312.4" y="178.5">IO_L24P_T3_13_AP33</text>
<text x="312.4" y="176">IO_L23N_T3_13_AP31</text>
<text x="341.6" y="179.8">AR33</text>
<text x="341.6" y="177.3">AP33</text>
<text x="341.6" y="174.8">AP31</text>
<text x="360.7" y="177.3">SFP_TX_DISABLE</text>
<text x="360.7" y="179.8">ROTARY_INCA</text>
<text x="360.7" y="174.8">USER_SMA_GPIO_N</text>
<text x="396.2" y="177.3">31</text>
<text x="397.3" y="179.8">38</text>
<text x="397.3" y="174.8">32</text>
<text x="428" y="176">B</text>
<text x="78.2" y="182.9" transform="rotate(-90 78.2 182.9)">NC</text>
<text x="257" y="182.4">BB30</text>
<text x="265.4" y="183.6">VCCO_13_BB30</text>
<text x="265.4" y="181">VCCO_13_BA33</text>
<text x="312.4" y="181">IO_L24N_T3_13_AR33</text>
<text x="313.9" y="183.6">IO_25_VRP_13_AT31</text>
<text x="341.6" y="182.4">AT31</text>
<text x="360.7" y="182.4">ROTARY_INCB</text>
<text x="397.3" y="182.4">38</text>
<text x="68.8" y="197.6">200MW</text>
<text x="71.8" y="195.1">40V</text>
<text x="203.8" y="203.7">VCC1V8</text>
<text x="315" y="200.2">SOC_V7_485T_FF1761_IRON</text>
<text x="76.2" y="204.8">1</text>
<text x="81.3" y="207.8">4.7K</text>
<text x="76.2" y="212.4">2</text>
<text x="81.3" y="210.3">1/10W</text>
<text x="81.3" y="212.9">5%</text>
<text x="32.3" y="217.9">3</text>
<text x="40.6" y="217.9">FPGA_VBATT</text>
<text x="183.5" y="220.2">VCC1V8</text>
<text x="66" y="225.6">TS518FE_FL35E</text>
<text x="78.7" y="225.6">1</text>
<text x="185.4" y="227.7">1</text>
<text x="190.5" y="233.2">1/10W</text>
<text x="190.5" y="230.6">4.7K</text>
<text x="215.9" y="231.9">SN74AVC1T45</text>
<text x="252.7" y="228.1">VCC3V3</text>
<text x="273.7" y="231.5">261</text>
<text x="185.4" y="235.3">2</text>
<text x="190.5" y="235.7">5%</text>
<text x="213.1" y="238.3">6</text>
<text x="217.2" y="239.5">VCCB</text>
<text x="240" y="239.5">VCCA</text>
<text x="247.6" y="238.3">1</text>
<text x="270.9" y="236.2" transform="rotate(-90 270.9 236.2)">1</text>
<text x="275.8" y="237.8">1/10W</text>
<text x="278.5" y="236.2" transform="rotate(-90 278.5 236.2)">2</text>
<text x="298.5" y="235.7">VCC3V3</text>
<text x="1.3" y="245.9">A</text>
<text x="78.7" y="243.3">2</text>
<text x="81.3" y="245.9">TS518FE_FL35E</text>
<text x="149.4" y="243.3">3,35</text>
<text x="158.7" y="243.3">FPGA_INIT_B</text>
<text x="213.1" y="243.3">4</text>
<text x="217.2" y="243.3">B</text>
<text x="243.8" y="243.3">A</text>
<text x="247.6" y="243.3">3</text>
<text x="272.6" y="240.4">1%</text>
<text x="287.8" y="245.9">1</text>
<text x="287.8" y="240.8">4</text>
<text x="295.2" y="245.9">2</text>
<text x="295.2" y="240.8">3</text>
<text x="327.7" y="243.3">Title:</text>
<text x="342.9" y="245.9">SCHEM, ROHS COMPLIANT</text>
<text x="342.9" y="243.3">FPGA Banks 0,13</text>
<text x="398.8" y="243.3">ASSY P/N: 0431663</text>
<text x="398.8" y="245.9">PCB P/N:</text>
<text x="413.6" y="245.9">1280586</text>
<text x="213.4" y="248.4">5</text>
<text x="217.2" y="249.7">DIR</text>
<text x="241.3" y="249.7">GND</text>
<text x="247.6" y="248.4">2</text>
<text x="273.7" y="249.3">261</text>
<text x="342.9" y="248.4">VC707 EVALUATION PLATFORM</text>
<text x="398.8" y="248.4">SCH P/N:</text>
<text x="413.6" y="248.4">0381418</text>
<text x="76.5" y="256">GND</text>
<text x="238.8" y="257.3">SC70_6</text>
<text x="270.9" y="254" transform="rotate(-90 270.9 254)">1</text>
<text x="275.8" y="255.6">1/10W</text>
<text x="278.5" y="254" transform="rotate(-90 278.5 254)">2</text>
<text x="300" y="256">GND</text>
<text x="320" y="256">Date:</text>
<text x="353.4" y="255">4-4-2012_15:26</text>
<text x="383.5" y="256">Ver:</text>
<text x="396.2" y="256">1.0</text>
<text x="428" y="253.5">A</text>
<text x="206.1" y="261.1">GND</text>
<text x="254.3" y="261.1">GND</text>
<text x="272.6" y="258.2">1%</text>
<text x="320" y="261.1">Sheet Size: B</text>
<text x="383.5" y="261.1">Rev:</text>
<text x="396.2" y="261.1">01</text>
<text x="408.9" y="268.7">BF</text>
<text x="53.3" y="277.6">4</text>
<text x="161.3" y="277.6">3</text>
<text x="269.2" y="277.6">2</text>
<text x="377.2" y="277.6">1</text>
</g>
<g font-size="2.1">
<text x="80.8" y="184.5">BAS40-04</text>
<text x="287" y="235.8">DS1</text>
</g>
<g font-size="1.8">
<text x="78.7" y="185.1">1</text>
<text x="81.3" y="190.1">3</text>
<text x="78.7" y="196.7">2</text>
</g>
<g font-size="1.4">
<text x="290.8" y="238.5">RED</text>
<text x="290.8" y="250.2">GRN</text>
<text x="284.5" y="252.4">LED-GRN-RED</text>
</g>
</svg>
